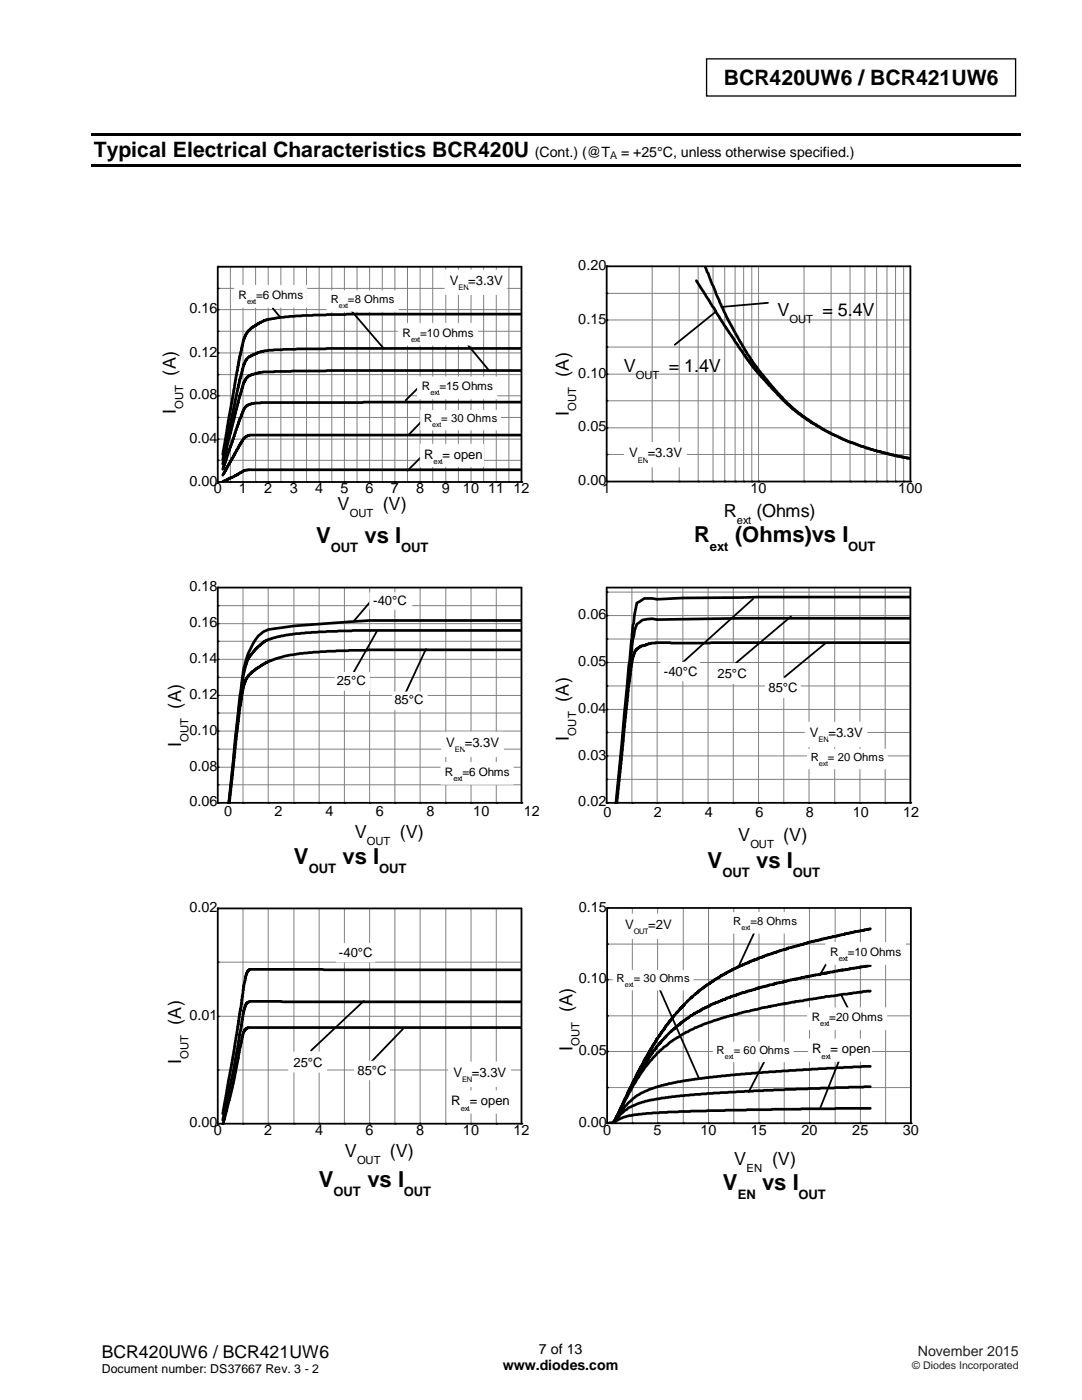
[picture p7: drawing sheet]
<svg xmlns="http://www.w3.org/2000/svg" width="216mm" height="279mm" viewBox="0 0 216 279" stroke-linecap="round" stroke-linejoin="round" font-family="sans-serif">
<path d="M141 11.7h61.7v7.5h-61.7z" fill="none" stroke="#000" stroke-width=".26"/>
<g fill="#000">
<path d="M18.2 26.5h185.5v.6h-185.5z" fill-rule="evenodd"/>
<path d="M18.2 32.7h185.5v.5h-185.5z" fill-rule="evenodd"/>
</g>
<g fill="none" stroke="#808080" stroke-width=".2">
<path d="M43.5 57.6h60.6M46 53.2v43M48.5 53.2v43M51 53.2v43M53.5 53.2v43M56 53.2v43M58.6 53.2v43M61.2 53.2v43M63.7 53.2v43M66.2 53.2v43M68.7 53.2v43M71.2 53.2v43"/>
<path d="M73.8 53.2v43M76.3 53.2v43M78.8 53.2v43M81.3 53.2v43M83.8 53.2v43M86.3 53.2v43M89 53.2v43M91.5 53.2v43M94 53.2v43M96.5 53.2v43M99 53.2v43M101.5 53.2v43"/>
<path d="M121.1 58.5h60.6M130.1 53.1v43M135.5 53.1v43M139.3 53.1v43M142.3 53.1v43M144.6 53.1v43M146.7 53.1v43M148.4 53.1v43M150 53.1v43M151.4 53.1v43M160.4 53.1v43M165.8 53.1v43"/>
<path d="M169.6 53.1v43M172.6 53.1v43M174.9 53.1v43M177 53.1v43M178.7 53.1v43M180.3 53.1v43M43.5 74.8h60.6M43.5 66.1h60.6M43.5 79h60.6M43.5 70.4h60.6M43.5 61.8h60.6M121.1 80h60.6"/>
<path d="M121.1 69.3h60.6M121.1 74.7h60.6M121.1 63.9h60.6M43.5 91.9h60.6M43.5 83.3h60.6M43.5 87.6h60.6M121.1 90.7h60.6M121.1 85.4h60.6M48.5 117.3v42.9M53.5 117.3v42.9M58.6 117.3v42.9M63.7 117.3v42.9"/>
<path d="M68.7 117.3v42.9M73.8 117.3v42.9M78.8 117.3v42.9M83.8 117.3v42.9M89 117.3v42.9M94 117.3v42.9M99 117.3v42.9M121.1 118.2h60.6M126.1 117.3v42.9M131.1 117.3v42.9M136.3 117.3v42.9M141.3 117.3v42.9"/>
<path d="M146.3 117.3v42.9M151.4 117.3v42.9M156.4 117.3v42.9M161.4 117.3v42.9M166.6 117.3v42.9M171.6 117.3v42.9M176.6 117.3v42.9M43.5 135.2h60.6M43.5 128h60.6M43.5 120.9h60.6M43.5 138.8h60.6M43.5 131.6h60.6"/>
<path d="M43.5 124.5h60.6M121.1 136.9h60.6M121.1 127.5h60.6M121.1 132.2h60.6M121.1 122.8h60.6M43.5 156.6h60.6M43.5 149.5h60.6M43.5 142.3h60.6M43.5 153.1h60.6M43.5 145.9h60.6M121.1 155.5h60.6M121.1 146.2h60.6"/>
<path d="M121.1 150.9h60.6M121.1 141.6h60.6M43.5 192h60.6M48.5 181.3v43M53.5 181.3v43M58.6 181.3v43M63.7 181.3v43M68.7 181.3v43M73.8 181.3v43M78.8 181.3v43M83.8 181.3v43M89 181.3v43"/>
<path d="M94 181.3v43M99 181.3v43M121.1 188.4h60.7M121.1 195.5h60.7M126.2 181.2v43M131.2 181.2v43M136.3 181.2v43M141.4 181.2v43M146.4 181.2v43M151.4 181.2v43M156.5 181.2v43M161.5 181.2v43"/>
<path d="M166.6 181.2v43M171.7 181.2v43M176.7 181.2v43M43.5 213.5h60.6M43.5 202.8h60.6M121.1 217.1h60.7M121.1 202.7h60.7M121.1 209.8h60.7"/>
</g>
<g fill="#000">
<circle cx="43.5" cy="57.6" r=".18"/>
<circle cx="43.5" cy="53.2" r=".18"/>
<circle cx="121.1" cy="58.5" r=".18"/>
<circle cx="121.1" cy="53.1" r=".18"/>
<circle cx="43.5" cy="61.8" r=".18"/>
<circle cx="43.5" cy="79" r=".18"/>
<circle cx="43.5" cy="74.8" r=".18"/>
<circle cx="43.5" cy="70.4" r=".18"/>
<circle cx="43.5" cy="66.1" r=".18"/>
<circle cx="121.1" cy="69.3" r=".18"/>
<circle cx="121.1" cy="80" r=".18"/>
<circle cx="121.1" cy="74.7" r=".18"/>
<circle cx="121.1" cy="63.9" r=".18"/>
<circle cx="43.5" cy="87.6" r=".18"/>
<circle cx="43.5" cy="96.2" r=".18"/>
<circle cx="43.5" cy="83.3" r=".18"/>
<circle cx="43.5" cy="91.9" r=".18"/>
<circle cx="46" cy="96.2" r=".18"/>
<circle cx="48.5" cy="96.2" r=".18"/>
<circle cx="51" cy="96.2" r=".18"/>
<circle cx="53.5" cy="96.2" r=".18"/>
<circle cx="56" cy="96.2" r=".18"/>
<circle cx="58.6" cy="96.2" r=".18"/>
<circle cx="61.2" cy="96.2" r=".18"/>
<circle cx="63.7" cy="96.2" r=".18"/>
<circle cx="66.2" cy="96.2" r=".18"/>
<circle cx="68.7" cy="96.2" r=".18"/>
<circle cx="71.2" cy="96.2" r=".18"/>
<circle cx="73.8" cy="96.2" r=".18"/>
<circle cx="76.3" cy="96.2" r=".18"/>
<circle cx="78.8" cy="96.2" r=".18"/>
<circle cx="81.3" cy="96.2" r=".18"/>
<circle cx="83.8" cy="96.2" r=".18"/>
<circle cx="86.3" cy="96.2" r=".18"/>
<circle cx="89" cy="96.2" r=".18"/>
<circle cx="91.5" cy="96.2" r=".18"/>
<circle cx="94" cy="96.2" r=".18"/>
<circle cx="96.5" cy="96.2" r=".18"/>
<circle cx="99" cy="96.2" r=".18"/>
<circle cx="101.5" cy="96.2" r=".18"/>
<circle cx="104.1" cy="96.2" r=".18"/>
<circle cx="121.1" cy="96.1" r=".18"/>
<circle cx="121.1" cy="90.7" r=".18"/>
<circle cx="121.1" cy="85.4" r=".18"/>
<circle cx="130.1" cy="96.1" r=".18"/>
<circle cx="135.5" cy="96.1" r=".18"/>
<circle cx="139.3" cy="96.1" r=".18"/>
<circle cx="142.3" cy="96.1" r=".18"/>
<circle cx="144.6" cy="96.1" r=".18"/>
<circle cx="146.7" cy="96.1" r=".18"/>
<circle cx="148.4" cy="96.1" r=".18"/>
<circle cx="150" cy="96.1" r=".18"/>
<circle cx="151.4" cy="96.1" r=".18"/>
<circle cx="160.4" cy="96.1" r=".18"/>
<circle cx="165.8" cy="96.1" r=".18"/>
<circle cx="169.6" cy="96.1" r=".18"/>
<circle cx="172.6" cy="96.1" r=".18"/>
<circle cx="174.9" cy="96.1" r=".18"/>
<circle cx="177" cy="96.1" r=".18"/>
<circle cx="178.7" cy="96.1" r=".18"/>
<circle cx="180.3" cy="96.1" r=".18"/>
<circle cx="181.7" cy="96.1" r=".18"/>
<circle cx="43.5" cy="117.3" r=".18"/>
<circle cx="121.1" cy="118.2" r=".18"/>
<circle cx="43.5" cy="124.5" r=".18"/>
<circle cx="43.5" cy="135.2" r=".18"/>
<circle cx="43.5" cy="128" r=".18"/>
<circle cx="43.5" cy="138.8" r=".18"/>
<circle cx="43.5" cy="131.6" r=".18"/>
<circle cx="43.5" cy="120.9" r=".18"/>
<circle cx="121.1" cy="122.8" r=".18"/>
<circle cx="121.1" cy="127.5" r=".18"/>
<circle cx="121.1" cy="136.9" r=".18"/>
<circle cx="121.1" cy="132.2" r=".18"/>
<circle cx="43.5" cy="153.1" r=".18"/>
<circle cx="43.5" cy="145.9" r=".18"/>
<circle cx="43.5" cy="142.3" r=".18"/>
<circle cx="43.5" cy="156.6" r=".18"/>
<circle cx="43.5" cy="149.5" r=".18"/>
<circle cx="121.1" cy="155.5" r=".18"/>
<circle cx="121.1" cy="141.6" r=".18"/>
<circle cx="121.1" cy="150.9" r=".18"/>
<circle cx="121.1" cy="146.2" r=".18"/>
<circle cx="43.5" cy="160.2" r=".18"/>
<circle cx="48.5" cy="160.2" r=".18"/>
<circle cx="53.5" cy="160.2" r=".18"/>
<circle cx="58.6" cy="160.2" r=".18"/>
<circle cx="63.7" cy="160.2" r=".18"/>
<circle cx="68.7" cy="160.2" r=".18"/>
<circle cx="73.8" cy="160.2" r=".18"/>
<circle cx="78.8" cy="160.2" r=".18"/>
<circle cx="83.8" cy="160.2" r=".18"/>
<circle cx="89" cy="160.2" r=".18"/>
<circle cx="94" cy="160.2" r=".18"/>
<circle cx="99" cy="160.2" r=".18"/>
<circle cx="104.1" cy="160.2" r=".18"/>
<circle cx="121.1" cy="160.2" r=".18"/>
<circle cx="126.1" cy="160.2" r=".18"/>
<circle cx="131.1" cy="160.2" r=".18"/>
<circle cx="136.3" cy="160.2" r=".18"/>
<circle cx="141.3" cy="160.2" r=".18"/>
<circle cx="146.3" cy="160.2" r=".18"/>
<circle cx="151.4" cy="160.2" r=".18"/>
<circle cx="156.4" cy="160.2" r=".18"/>
<circle cx="161.4" cy="160.2" r=".18"/>
<circle cx="166.6" cy="160.2" r=".18"/>
<circle cx="171.6" cy="160.2" r=".18"/>
<circle cx="176.6" cy="160.2" r=".18"/>
<circle cx="181.7" cy="160.2" r=".18"/>
<circle cx="43.5" cy="192" r=".18"/>
<circle cx="43.5" cy="181.3" r=".18"/>
<circle cx="121.1" cy="195.5" r=".18"/>
<circle cx="121.1" cy="188.4" r=".18"/>
<circle cx="121.1" cy="181.2" r=".18"/>
<circle cx="43.5" cy="202.8" r=".18"/>
<circle cx="43.5" cy="213.5" r=".18"/>
<circle cx="121.1" cy="209.8" r=".18"/>
<circle cx="121.1" cy="202.7" r=".18"/>
<circle cx="121.1" cy="217.1" r=".18"/>
<circle cx="43.5" cy="224.3" r=".18"/>
<circle cx="48.5" cy="224.3" r=".18"/>
<circle cx="53.5" cy="224.3" r=".18"/>
<circle cx="58.6" cy="224.3" r=".18"/>
<circle cx="63.7" cy="224.3" r=".18"/>
<circle cx="68.7" cy="224.3" r=".18"/>
<circle cx="73.8" cy="224.3" r=".18"/>
<circle cx="78.8" cy="224.3" r=".18"/>
<circle cx="83.8" cy="224.3" r=".18"/>
<circle cx="89" cy="224.3" r=".18"/>
<circle cx="94" cy="224.3" r=".18"/>
<circle cx="99" cy="224.3" r=".18"/>
<circle cx="104.1" cy="224.3" r=".18"/>
<circle cx="121.1" cy="224.2" r=".18"/>
<circle cx="126.2" cy="224.2" r=".18"/>
<circle cx="131.2" cy="224.2" r=".18"/>
<circle cx="136.3" cy="224.2" r=".18"/>
<circle cx="141.4" cy="224.2" r=".18"/>
<circle cx="146.4" cy="224.2" r=".18"/>
<circle cx="151.4" cy="224.2" r=".18"/>
<circle cx="156.5" cy="224.2" r=".18"/>
<circle cx="161.5" cy="224.2" r=".18"/>
<circle cx="166.6" cy="224.2" r=".18"/>
<circle cx="171.7" cy="224.2" r=".18"/>
<circle cx="176.7" cy="224.2" r=".18"/>
<circle cx="181.8" cy="224.2" r=".18"/>
</g>
<path d="M43.5 53.2h60.6v43h-60.6zM121.1 53.1h60.6v43h-60.6zM43.5 117.3h60.6v42.9h-60.6zM121.1 117.3h60.6v42.9h-60.6zM43.5 181.3h60.6v43h-60.6zM72.6 199.8l-10.5 9.9M121.1 181.2h60.7v43h-60.7zM80.4 205.3l-7.3 7.6" fill="none" stroke="#000" stroke-width=".36"/>
<g fill="none" stroke="#000" stroke-width=".54">
<path d="M140.7 53.1l3.7 9 4.1 7.5 1.3 2.2 2.2 2.9 3.8 4.4 2 2.1 4.3 3.2 3.7 2.2 2.6 1.1 3.5 1.4 3.2 1 3.6 .9 3 .5-3-.5-4.9-1.3-5.9-2.2-2.6-1.2-3.5-2-3.7-2.7-4.7-4.7-3.1-3.6-5.9-8.4-1.9-3.3-3.6-5.6M104.1 62.7l-38.8 .1-7.6 .3-2.4 .3-2.6 .6-2.5 1.4-1.2 1.3-.5 1.4-.4 2.2-.4 1.5-3.3 18.9M104.1 73.9l-45.9 .1-5.8 .2-1.9 .5-1 .4-.8 1.1-.6 2.2-.3 .7-.2 1.2-.4 .9-2.8 11.4M104.1 69.5l-44.8 .1-5.8 .3-2 .4-2.1 1.1-.8 1.5-.6 2.5-.2 .5-3.4 15.9M104.1 93.8h-54.8h-.5l-1.4 1-3 1.3M104.1 86.8h-53.6a2.06 2.06 0 0 0-2.2 1.2l-3.9 6.8M104.1 80.3h-52l-2.2 .3-.6 .3-.2 .3a1.29 1.29 0 0 0-.6 1l-.5 1.2-.1 .1-3.5 10.2M181.7 119.2h-30.3l-15.1 .1-5.2 .3-1-.2h-1.5l-1.5 .9-.8 4.5-3.4 35.6M104.1 123.8h-30.3l-15.2 1.1-5.1 .7a5.8 5.8 0 0 0-3.5 3.8 22.8 22.8 0 0 0-2 8.6l-2.4 22.4M104.1 125.8l-36.5 .1-8.6 .6-3.7 .6-2.2 .7-1.6 1.3-1.6 1.7-.7 1.3-.6 2.3-1 7.5-1.9 18.5 2.1-18.8 .9-5.1 .4-1 1.1-1.3 2.7-1.9 2.2-.9 2.9-.7 7.3-.7 8.1-.3h30.7M181.7 123.4a1609.7 1609.7 0 0 0-50.6 .3 4.1 4.1 0 0 0-4 .9 28.1 28.1 0 0 0-1.3 7.3l-2.8 28.5M181.7 128.3h-50.8l-1.4 .1-.7 .4-1 .2-.4 .3h-.1l-.7 .8-.4 1.3-.3 1.6-.2 2.3-.3 1.8-1.4 14.6-.9 8.7"/>
<path d="M104.1 193.5h-53.5a1.02 1.02 0 0 0-1.3 .7l-.3 .5-.4 2.2-.5 4-.3 1.5-.9 6.4-2.5 13.5M104.1 199.9h-53.5a1.35 1.35 0 0 0-1.8 1.3l-.3 1.1-.3 2.3-.4 1.9-.2 1.8-1 5.4-2.2 9.8M173.7 185.4l-5.1 .9-.2 .2-1.3 .2-.2 .2h-.6l-2.4 .5-.2 .2-2.4 .5-1 .4-2.9 .6-.6 .4-1.4 .3-.6 .3-1.8 .5-.8 .4-.7 .1-.7 .5-.3-.1v.2h-.6l-.6 .5h-.4l-2.3 1.2-.5 .1v.1l-1.6 .8-.1 .1-.4 .1-.5 .5-.5 .2-.6 .5-.7 .3-.1 .2-.7 .3-2.8 2.3-2.5 2.5-1.4 1.6-.2 .5-.4 .3-.2 .5-.7 .6-.2 .6-.6 .6-.3 .7-.6 .5-.2 .7-1.1 1.6-.3 .7-.2 .1-1 2.1-.3 .3-.5 1.1-.1 .1-.7 1.5-.1 .1-.7 1.5-.2 .1-.3 .8-.2 .7-.4 .6-.4 1.1-.6 1.1v.2l-1 1.8a.8 .8 0 0 1-.9 .7h-.3M173.7 192.7h-.9l-.2 .2-2.9 .4-1.4 .3-.4-.1-.8 .3h-.5l-.3 .2h-.8l-.7 .3-.3-.1-.8 .2-.2 .1h-.8l-.8 .3h-.6l-.1 .2-.3-.1-.9 .2-1 .3-.4-.1-.2 .2-1.1 .1-.5 .3-.3-.1-.3 .3-1.2 .1-.2 .1h-.4l-.1 .2h-.7l-.4 .3-1.6 .3-.2 .1-.2-.1-.7 .4-1.4 .3-.3 .3h-.9l-.4 .3h-.4l-.2 .3-.8 .1-.6 .3h-.4l-.5 .4h-.3l-1 .5h-.4l-.4 .3-.7 .2-.3 .3-1.3 .5-.6 .5-1 .4-.5 .4h-.2l-.6 .6-.3 .1-.9 .8h-.2l-.4 .4h-.1l-1.3 1.1-2 2-1.2 1.3v.4l-.6 .5-.3 .6-.2 .2-.7 1.2-.5 .5-.2 .5-.5 .6-.4 1-.4 .5-.4 .9-.4 .5-1.3 2.7-.5 .8-.3 .9-.4 .4-.3 1.1-.8 1.3a.8 .8 0 0 1-.9 .7h-.3M173.7 197.8l-5.5 .6-1.8 .4-1.6 .1-.4 .1-3.9 .6-.3 .2-1.5 .1-.1 .1-.3-.1-1.4 .4-.2-.1-.2 .2-.2-.1-2.4 .5-.2 .1-.3-.1-.3 .2-1 .1-1 .4-2.9 .5-1 .3-.2 .2h-.6l-.4 .2-.2-.1-3.3 1-2.2 .8-.4 .3-1.2 .4-3.6 2-1.8 1.3a24.3 24.3 0 0 0-6.3 7.2l-1.4 2.4-2.8 5.5a.99 .99 0 0 1-1.3 .7M104.1 205.1h-53.8a1.7 1.7 0 0 0-1.9 1.5l-.3 1.7-.3 1.1-.2 1.7-1 5.1-2.1 8.2M173.7 212.8l-16.2 .8-13.5 1.1-8.7 1.2-3.3 .7-2.4 .8a11.6 11.6 0 0 0-4.6 3.2l-.3 .1-1.6 2.3a1.37 1.37 0 0 1-1.6 1.2M173.7 216.9l-17 .5-14.3 .7-10.4 1-3.2 .7-1 .3a7.4 7.4 0 0 0-4.4 2.9l-.3 .2a1.42 1.42 0 0 1-1.6 1M173.7 221.2l-13.8 .1-18.8 .3-9.4 .4-4.5 .5a9.7 9.7 0 0 0-4.9 1.6l-.8 .1"/>
</g>
<path d="M89.3 217.7h12.6v4.4h-12.6z" fill-rule="evenodd" fill="#fff" stroke="#fff" stroke-width=".2"/>
<g fill="#fff">
<path d="M90 218.1h1.9v3h-1.9z" fill-rule="evenodd"/>
<path d="M91.9 220.3h1.8v1.8h-1.8z" fill-rule="evenodd"/>
<path d="M93.7 218.1h8v3h-8z" fill-rule="evenodd"/>
</g>
<path d="M89.5 212h12.4v4.8h-12.4z" fill-rule="evenodd" fill="#fff" stroke="#fff" stroke-width=".2"/>
<g fill="#fff">
<path d="M90.5 212.5h1.7v2.9h-1.7z" fill-rule="evenodd"/>
<path d="M92.2 214.6h2v1.8h-2z" fill-rule="evenodd"/>
<path d="M94.2 212.5h6.8v2.9h-6.8z" fill-rule="evenodd"/>
</g>
<path d="M70.7 211.8h7v3.7h-7z" fill-rule="evenodd" fill="#fff" stroke="#fff" stroke-width=".2"/>
<path d="M71.3 212h5.9v3h-5.9z" fill-rule="evenodd" fill="#fff"/>
<path d="M57.6 210h7.6v3.9h-7.6z" fill-rule="evenodd" fill="#fff" stroke="#fff" stroke-width=".2"/>
<path d="M58.6 210.5h5.8v2.9h-5.8z" fill-rule="evenodd" fill="#fff"/>
<path d="M67.1 188.3h7.7v3.7h-7.7z" fill-rule="evenodd" fill="#fff" stroke="#fff" stroke-width=".2"/>
<path d="M67.6 188.6h6.8v3h-6.8z" fill-rule="evenodd" fill="#fff"/>
<path d="M124.6 88.3h12.3v4.9h-12.3z" fill-rule="evenodd" fill="#fff" stroke="#fff" stroke-width=".2"/>
<g fill="#fff">
<path d="M125.6 88.8h1.7v3h-1.7z" fill-rule="evenodd"/>
<path d="M127.3 91h1.9v1.8h-1.9z" fill-rule="evenodd"/>
<path d="M129.2 88.8h6.9v3h-6.9z" fill-rule="evenodd"/>
</g>
<path d="M54.4 61.5l1.4 1.6M70 61.9l6.6 7.7M83.6 77.3l-2.7 2.6M90.7 65.6l6.9 8.3M142.9 62.1l-8.3 6.7M153.2 60.4l-9.1 .8M84 91.2l-2.7 2.7M84.2 84l-2.6 2.7" fill="none" stroke="#000" stroke-width=".36"/>
<path d="M83.3 75.3h15.9v4.3h-15.9z" fill-rule="evenodd" fill="#fff" stroke="#fff" stroke-width=".2"/>
<g fill="#fff">
<path d="M84.2 75.7h1.7v2.7h-1.7z" fill-rule="evenodd"/>
<path d="M85.9 77.6h1.8v1.7h-1.8z" fill-rule="evenodd"/>
<path d="M87.7 75.7h10.7v2.7h-10.7z" fill-rule="evenodd"/>
</g>
<path d="M84 81.9h15.9v3.9h-15.9z" fill-rule="evenodd" fill="#fff" stroke="#fff" stroke-width=".2"/>
<g fill="#fff">
<path d="M84.6 82.2h1.7v2.7h-1.7z" fill-rule="evenodd"/>
<path d="M86.3 83.9h1.8v1.7h-1.8z" fill-rule="evenodd"/>
<path d="M88.1 82.2h11.2v2.7h-11.2z" fill-rule="evenodd"/>
</g>
<path d="M83.9 88.7h12.6v4.4h-12.6z" fill-rule="evenodd" fill="#fff" stroke="#fff" stroke-width=".2"/>
<g fill="#fff">
<path d="M84.6 89.1h1.9v2.9h-1.9z" fill-rule="evenodd"/>
<path d="M86.5 91.2h1.8v1.8h-1.8z" fill-rule="evenodd"/>
<path d="M88.3 89.1h8v2.9h-8z" fill-rule="evenodd"/>
</g>
<path d="M79.5 64.5h15.8v4.4h-15.8z" fill-rule="evenodd" fill="#fff" stroke="#fff" stroke-width=".2"/>
<g fill="#fff">
<path d="M80.3 64.9h1.7v2.8h-1.7z" fill-rule="evenodd"/>
<path d="M82 66.8h1.8v1.7h-1.8z" fill-rule="evenodd"/>
<path d="M83.8 64.9h10.7v2.8h-10.7z" fill-rule="evenodd"/>
</g>
<path d="M65.3 58.1h14.2v4h-14.2z" fill-rule="evenodd" fill="#fff" stroke="#fff" stroke-width=".2"/>
<g fill="#fff">
<path d="M66 58.5h1.6v2.7h-1.6z" fill-rule="evenodd"/>
<path d="M67.6 60.2h1.8v1.6h-1.8z" fill-rule="evenodd"/>
<path d="M69.4 58.5h9.4v2.7h-9.4z" fill-rule="evenodd"/>
</g>
<path d="M46.8 57h14.4v4.3h-14.4z" fill-rule="evenodd" fill="#fff" stroke="#fff" stroke-width=".2"/>
<g fill="#fff">
<path d="M47.6 57.4h1.7v2.8h-1.7z" fill-rule="evenodd"/>
<path d="M49.3 59.3h1.8v1.7h-1.8z" fill-rule="evenodd"/>
<path d="M51.1 57.4h9.4v2.8h-9.4z" fill-rule="evenodd"/>
</g>
<path d="M88.8 53.9h12.3v4.9h-12.3z" fill-rule="evenodd" fill="#fff" stroke="#fff" stroke-width=".2"/>
<g fill="#fff">
<path d="M89.8 54.4h1.7v3h-1.7z" fill-rule="evenodd"/>
<path d="M91.5 56.6h1.9v1.8h-1.9z" fill-rule="evenodd"/>
<path d="M93.4 54.4h6.9v3h-6.9z" fill-rule="evenodd"/>
</g>
<path d="M74.4 119.5l-3.7 4.3M75.2 126l-4.6 8.1M85 129.5l-4.2 9.1" fill="none" stroke="#000" stroke-width=".36"/>
<path d="M88 152.2h14.4v4.3h-14.4z" fill-rule="evenodd" fill="#fff" stroke="#fff" stroke-width=".2"/>
<g fill="#fff">
<path d="M88.8 152.6h1.7v2.8h-1.7z" fill-rule="evenodd"/>
<path d="M90.5 154.5h1.8v1.7h-1.8z" fill-rule="evenodd"/>
<path d="M92.3 152.6h9.4v2.8h-9.4z" fill-rule="evenodd"/>
</g>
<path d="M88.1 146.1h12.3v4.9h-12.3z" fill-rule="evenodd" fill="#fff" stroke="#fff" stroke-width=".2"/>
<g fill="#fff">
<path d="M89 146.6h1.8v3h-1.8z" fill-rule="evenodd"/>
<path d="M90.7 148.8h2v1.8h-2z" fill-rule="evenodd"/>
<path d="M92.7 146.6h6.9v3h-6.9z" fill-rule="evenodd"/>
</g>
<path d="M66.9 134.2h6.8v3.6h-6.8z" fill-rule="evenodd" fill="#fff" stroke="#fff" stroke-width=".2"/>
<path d="M67.2 134.3h5.8v3h-5.8z" fill-rule="evenodd" fill="#fff"/>
<path d="M78.4 138.1h6.8v3.5h-6.8z" fill-rule="evenodd" fill="#fff" stroke="#fff" stroke-width=".2"/>
<path d="M78.7 138.2h5.8v2.9h-5.8z" fill-rule="evenodd" fill="#fff"/>
<path d="M73.8 118.3h8.4v3.2h-8.4z" fill-rule="evenodd" fill="#fff" stroke="#fff" stroke-width=".2"/>
<path d="M74.5 118.3h6.7v3h-6.7z" fill-rule="evenodd" fill="#fff"/>
<path d="M150.3 119.5l-15.5 14M157.8 123l-10.9 9.3M164.8 128.3l-8.2 6.8" fill="none" stroke="#000" stroke-width=".36"/>
<path d="M161.1 149.6h15.9v3.8h-15.9z" fill-rule="evenodd" fill="#fff" stroke="#fff" stroke-width=".2"/>
<g fill="#fff">
<path d="M161.8 149.9h1.6v2.7h-1.6z" fill-rule="evenodd"/>
<path d="M163.4 151.6h1.8v1.6h-1.8z" fill-rule="evenodd"/>
<path d="M165.2 149.9h11.2v2.7h-11.2z" fill-rule="evenodd"/>
</g>
<path d="M160.7 144.1h12.3v4.9h-12.3z" fill-rule="evenodd" fill="#fff" stroke="#fff" stroke-width=".2"/>
<g fill="#fff">
<path d="M161.6 144.6h1.7v3h-1.7z" fill-rule="evenodd"/>
<path d="M163.3 146.8h2v1.8h-2z" fill-rule="evenodd"/>
<path d="M165.3 144.6h6.8v3h-6.8z" fill-rule="evenodd"/>
</g>
<path d="M152.8 135.5h6.9v3.7h-6.9z" fill-rule="evenodd" fill="#fff" stroke="#fff" stroke-width=".2"/>
<path d="M153.3 135.7h5.9v3h-5.9z" fill-rule="evenodd" fill="#fff"/>
<path d="M142.2 132.4h7.6v4h-7.6z" fill-rule="evenodd" fill="#fff" stroke="#fff" stroke-width=".2"/>
<path d="M143.2 132.9h5.8v3h-5.8z" fill-rule="evenodd" fill="#fff"/>
<path d="M131.9 132.2h7.7v3.7h-7.7z" fill-rule="evenodd" fill="#fff" stroke="#fff" stroke-width=".2"/>
<path d="M132.5 132.5h6.7v3h-6.7z" fill-rule="evenodd" fill="#fff"/>
<path d="M131.7 197.5l7.8 17.8M151.5 183.9l-4.2 9.1M166.3 189.9l-2.6 4.5M167.8 198.5l1.9 3.7M154.4 208.1l-5 9.9M168.1 210l-4.4 11.1" fill="none" stroke="#000" stroke-width=".36"/>
<path d="M123.9 182.4h10.9v4.9h-10.9z" fill-rule="evenodd" fill="#fff" stroke="#fff" stroke-width=".2"/>
<g fill="#fff">
<path d="M124.7 182.9h1.7v3h-1.7z" fill-rule="evenodd"/>
<path d="M126.5 185.1h2.8v1.8h-2.8z" fill-rule="evenodd"/>
<path d="M129.3 182.9h4.7v3h-4.7z" fill-rule="evenodd"/>
</g>
<path d="M142.3 208h15.9v3.9h-15.9z" fill-rule="evenodd" fill="#fff" stroke="#fff" stroke-width=".2"/>
<g fill="#fff">
<path d="M143 208.3h1.6v2.7h-1.6z" fill-rule="evenodd"/>
<path d="M144.6 210h1.8v1.6h-1.8z" fill-rule="evenodd"/>
<path d="M146.4 208.3h11.3v2.7h-11.3z" fill-rule="evenodd"/>
</g>
<path d="M161.3 207.4h12.6v4.4h-12.6z" fill-rule="evenodd" fill="#fff" stroke="#fff" stroke-width=".2"/>
<g fill="#fff">
<path d="M162.1 207.8h1.8v2.9h-1.8z" fill-rule="evenodd"/>
<path d="M163.9 209.9h1.8v1.8h-1.8z" fill-rule="evenodd"/>
<path d="M165.7 207.8h8.1v2.9h-8.1z" fill-rule="evenodd"/>
</g>
<path d="M122.4 193.7h15.9v3.9h-15.9z" fill-rule="evenodd" fill="#fff" stroke="#fff" stroke-width=".2"/>
<g fill="#fff">
<path d="M123 194h1.7v2.7h-1.7z" fill-rule="evenodd"/>
<path d="M124.7 195.7h1.7v1.6h-1.7z" fill-rule="evenodd"/>
<path d="M126.5 194h11.2v2.7h-11.2z" fill-rule="evenodd"/>
</g>
<path d="M161.1 201.2h15.8v4.3h-15.8z" fill-rule="evenodd" fill="#fff" stroke="#fff" stroke-width=".2"/>
<g fill="#fff">
<path d="M162 201.6h1.7v2.8h-1.7z" fill-rule="evenodd"/>
<path d="M163.7 203.5h1.8v1.7h-1.8z" fill-rule="evenodd"/>
<path d="M165.5 201.6h10.7v2.8h-10.7z" fill-rule="evenodd"/>
</g>
<path d="M145.6 182.2h14.2v4h-14.2z" fill-rule="evenodd" fill="#fff" stroke="#fff" stroke-width=".2"/>
<g fill="#fff">
<path d="M146.3 182.6h1.6v2.7h-1.6z" fill-rule="evenodd"/>
<path d="M147.9 184.3h1.8v1.6h-1.8z" fill-rule="evenodd"/>
<path d="M149.7 182.6h9.4v2.7h-9.4z" fill-rule="evenodd"/>
</g>
<path d="M164.8 188.1h15.8v4.3h-15.8z" fill-rule="evenodd" fill="#fff" stroke="#fff" stroke-width=".2"/>
<g fill="#fff">
<path d="M165.7 188.5h1.7v2.8h-1.7z" fill-rule="evenodd"/>
<path d="M167.4 190.4h1.8v1.7h-1.8z" fill-rule="evenodd"/>
<path d="M169.2 188.5h10.7v2.8h-10.7z" fill-rule="evenodd"/>
</g>
<g font-size="4.4">
<text x="63.1" y="108.3">V</text>
<text x="72.8" y="108.3">vs I</text>
<text x="138.5" y="108.3">R</text>
<text x="146.7" y="108.3">(Ohms)vs I</text>
<text x="58.6" y="172.4">V</text>
<text x="68.4" y="172.4">vs I</text>
<text x="141.2" y="173.3">V</text>
<text x="150.9" y="173.3">vs I</text>
<text x="63.6" y="236.9">V</text>
<text x="73.3" y="236.9">vs I</text>
<text x="144.3" y="237.4">V</text>
<text x="152.1" y="237.4">vs I</text>
</g>
<g font-size="4.2">
<text x="144.4" y="17.1">BCR420UW6 / BCR421UW6</text>
<text x="18.7" y="31.4">Typical Electrical Characteristics BCR420U</text>
</g>
<g font-size="3.6">
<text x="155.1" y="63">V</text>
<text x="164.1" y="63">= 5.4V</text>
<text x="35.1" y="74.9" transform="rotate(-90 35.1 74.9)">(A)</text>
<text x="113.5" y="75.2" transform="rotate(-90 113.5 75.2)">(A)</text>
<text x="124.5" y="74.2">V</text>
<text x="133.5" y="74.2">= 1.4V</text>
<text x="35.1" y="82.7" transform="rotate(-90 35.1 82.7)">I</text>
<text x="113.5" y="83" transform="rotate(-90 113.5 83)">I</text>
<text x="67.4" y="101.7">V</text>
<text x="76.4" y="101.7">(V)</text>
<text x="144.4" y="103.2">R</text>
<text x="150.9" y="103.2">(Ohms)</text>
<text x="36.2" y="141.4" transform="rotate(-90 36.2 141.4)">(A)</text>
<text x="113.5" y="140.1" transform="rotate(-90 113.5 140.1)">(A)</text>
<text x="36.2" y="149.1" transform="rotate(-90 36.2 149.1)">I</text>
<text x="113.5" y="147.8" transform="rotate(-90 113.5 147.8)">I</text>
<text x="70.8" y="167.2">V</text>
<text x="79.8" y="167.2">(V)</text>
<text x="147.3" y="167.9">V</text>
<text x="156.3" y="167.9">(V)</text>
<text x="114.2" y="202" transform="rotate(-90 114.2 202)">(A)</text>
<text x="36.2" y="204.5" transform="rotate(-90 36.2 204.5)">(A)</text>
<text x="114.2" y="209.8" transform="rotate(-90 114.2 209.8)">I</text>
<text x="36.2" y="212.3" transform="rotate(-90 36.2 212.3)">I</text>
<text x="68.8" y="230.8">V</text>
<text x="77.8" y="230.8">(V)</text>
<text x="146.5" y="232.5">V</text>
<text x="154.1" y="232.5">(V)</text>
</g>
<text font-size="3.5" x="20.3" y="270.9">BCR420UW6 / BCR421UW6</text>
<g font-size="2.9">
<text x="115.4" y="53.9">0.20</text>
<text x="37.8" y="62.5">0.16</text>
<text x="115.4" y="64.6">0.15</text>
<text x="37.8" y="71.2">0.12</text>
<text x="115.4" y="75.4">0.10</text>
<text x="37.8" y="79.7">0.08</text>
<text x="37.8" y="88.4">0.04</text>
<text x="115.4" y="86.1">0.05</text>
<text x="37.8" y="96.9">0.00</text>
<text x="42.6" y="98.4">0</text>
<text x="47.7" y="98.4">1</text>
<text x="52.7" y="98.4">2</text>
<text x="57.8" y="98.4">3</text>
<text x="62.9" y="98.4">4</text>
<text x="67.9" y="98.4">5</text>
<text x="72.9" y="98.4">6</text>
<text x="78" y="98.4">7</text>
<text x="83" y="98.4">8</text>
<text x="88.1" y="98.4">9</text>
<text x="92.4" y="98.4">10</text>
<text x="97.4" y="98.4">11</text>
<text x="102.4" y="98.4">12</text>
<text x="115.4" y="96.8">0.00</text>
<text x="120.2" y="98.4">1</text>
<text x="149.7" y="98.4">10</text>
<text x="179.2" y="98.4">100</text>
<text x="37.8" y="118">0.18</text>
<text x="37.8" y="125.2">0.16</text>
<text x="115.4" y="123.6">0.06</text>
<text x="37.8" y="132.3">0.14</text>
<text x="115.4" y="132.9">0.05</text>
<text x="37.8" y="139.5">0.12</text>
<text x="115.4" y="142.3">0.04</text>
<text x="37.8" y="146.6">0.10</text>
<text x="37.8" y="153.8">0.08</text>
<text x="115.4" y="151.6">0.03</text>
<text x="37.8" y="160.9">0.06</text>
<text x="115.4" y="160.9">0.02</text>
<text x="44.7" y="162.9">0</text>
<text x="54.8" y="162.9">2</text>
<text x="64.9" y="162.9">4</text>
<text x="75" y="162.9">6</text>
<text x="85.1" y="162.9">8</text>
<text x="94.4" y="162.9">10</text>
<text x="104.5" y="162.9">12</text>
<text x="120.4" y="163.1">0</text>
<text x="130.5" y="163.1">2</text>
<text x="140.7" y="163.1">4</text>
<text x="150.7" y="163.1">6</text>
<text x="160.8" y="163.1">8</text>
<text x="170.2" y="163.1">10</text>
<text x="180.2" y="163.1">12</text>
<text x="37.8" y="182">0.02</text>
<text x="115.5" y="181.9">0.15</text>
<text x="115.5" y="196.2">0.10</text>
<text x="37.8" y="203.5">0.01</text>
<text x="115.5" y="210.6">0.05</text>
<text x="37.8" y="225">0.00</text>
<text x="42.6" y="226.5">0</text>
<text x="52.7" y="226.5">2</text>
<text x="62.9" y="226.5">4</text>
<text x="72.9" y="226.5">6</text>
<text x="83" y="226.5">8</text>
<text x="92.4" y="226.5">10</text>
<text x="102.4" y="226.5">12</text>
<text x="115.5" y="224.9">0.00</text>
<text x="120.3" y="226.4">0</text>
<text x="130.4" y="226.4">5</text>
<text x="139.8" y="226.4">10</text>
<text x="149.8" y="226.4">15</text>
<text x="159.9" y="226.4">20</text>
<text x="170.1" y="226.4">25</text>
<text x="180.1" y="226.4">30</text>
</g>
<g font-size="2.8">
<text x="106.7" y="31.4">(Cont.) (@T</text>
<text x="123.9" y="31.4">= +25°C, unless otherwise specified.)</text>
<text x="100.3" y="273.5">www.diodes.com</text>
<text x="107.5" y="270.2">7 of 13</text>
</g>
<text font-size="2.8" fill="#231f20" x="183.2" y="270.6">November 2015</text>
<g font-size="2.6">
<text x="89.8" y="56.8">V</text>
<text x="93.4" y="56.8">=3.3V</text>
<text x="84.6" y="91.5">R</text>
<text x="88.3" y="91.5">= open</text>
<text x="125.6" y="91.2">V</text>
<text x="129.2" y="91.2">=3.3V</text>
<text x="66" y="110.2">OUT</text>
<text x="80.1" y="110.2">OUT</text>
<text x="141.6" y="110.1">ext</text>
<text x="169.3" y="110.1">OUT</text>
<text x="74.5" y="120.8">-40°C</text>
<text x="67.2" y="136.7">25°C</text>
<text x="132.5" y="134.9">-40°C</text>
<text x="143.2" y="135.4">25°C</text>
<text x="78.7" y="140.6">85°C</text>
<text x="153.3" y="138.2">85°C</text>
<text x="89" y="149.1">V</text>
<text x="92.7" y="149.1">=3.3V</text>
<text x="161.6" y="147.1">V</text>
<text x="165.3" y="147.1">=3.3V</text>
<text x="61.6" y="174.2">OUT</text>
<text x="75.6" y="174.2">OUT</text>
<text x="144.2" y="175.1">OUT</text>
<text x="158.2" y="175.1">OUT</text>
<text x="124.7" y="185.4">V</text>
<text x="129.3" y="185.4">=2V</text>
<text x="67.6" y="191">-40°C</text>
<text x="58.6" y="212.9">25°C</text>
<text x="71.3" y="214.4">85°C</text>
<text x="90.5" y="214.9">V</text>
<text x="94.2" y="214.9">=3.3V</text>
<text x="162.1" y="210.2">R</text>
<text x="165.7" y="210.2">= open</text>
<text x="90" y="220.6">R</text>
<text x="93.7" y="220.6">= open</text>
<text x="66.6" y="238.7">OUT</text>
<text x="80.6" y="238.7">OUT</text>
<text x="147.2" y="239.2">EN</text>
<text x="159.4" y="239.2">OUT</text>
</g>
<text font-size="2.5" x="20.3" y="274">Document number: DS37667 Rev. 3 - 2</text>
<g font-size="2.3">
<text x="47.6" y="59.6">R</text>
<text x="51.1" y="59.6">=6 Ohms</text>
<text x="80.3" y="67.2">R</text>
<text x="83.8" y="67.2">=10 Ohms</text>
<text x="84.2" y="77.9">R</text>
<text x="87.7" y="77.9">=15 Ohms</text>
<text x="88.8" y="154.8">R</text>
<text x="92.3" y="154.8">=6 Ohms</text>
<text x="165.7" y="190.8">R</text>
<text x="169.2" y="190.8">=10 Ohms</text>
<text x="162" y="203.8">R</text>
<text x="165.5" y="203.8">=20 Ohms</text>
</g>
<g font-size="2.2">
<text x="66" y="60.5">R</text>
<text x="69.4" y="60.5">=8 Ohms</text>
<text x="157.6" y="64.5">OUT</text>
<text x="126.9" y="75.7">OUT</text>
<text x="36.5" y="81.7" transform="rotate(-90 36.5 81.7)">OUT</text>
<text x="114.9" y="82" transform="rotate(-90 114.9 82)">OUT</text>
<text x="84.6" y="84.3">R</text>
<text x="88.1" y="84.3">= 30 Ohms</text>
<text x="69.8" y="103.1">OUT</text>
<text x="147" y="104.7">ext</text>
<text x="37.6" y="148.2" transform="rotate(-90 37.6 148.2)">OUT</text>
<text x="114.9" y="146.8" transform="rotate(-90 114.9 146.8)">OUT</text>
<text x="161.8" y="151.9">R</text>
<text x="165.2" y="151.9">= 20 Ohms</text>
<text x="73.2" y="168.6">OUT</text>
<text x="149.7" y="169.3">OUT</text>
<text x="146.3" y="184.6">R</text>
<text x="149.7" y="184.6">=8 Ohms</text>
<text x="123" y="196.1">R</text>
<text x="126.5" y="196.1">= 30 Ohms</text>
<text x="115.7" y="208.8" transform="rotate(-90 115.7 208.8)">OUT</text>
<text x="37.6" y="211.3" transform="rotate(-90 37.6 211.3)">OUT</text>
<text x="143" y="210.4">R</text>
<text x="146.4" y="210.4">= 60 Ohms</text>
<text x="71.2" y="232.3">OUT</text>
<text x="148.9" y="233.9">EN</text>
</g>
<text font-size="2.1" x="121.7" y="31.7">A</text>
<text font-size="2.1" fill="#231f20" x="182" y="273.2">© Diodes Incorporated</text>
<g font-size="1.5">
<text x="91.5" y="57.9">EN</text>
<text x="49.3" y="60.6">ext</text>
<text x="82" y="68.2">ext</text>
<text x="85.9" y="78.9">ext</text>
<text x="86.5" y="92.6">ext</text>
<text x="127.3" y="92.3">EN</text>
<text x="163.3" y="148.2">EN</text>
<text x="90.5" y="155.8">ext</text>
<text x="90.7" y="150.1">EN</text>
<text x="126.5" y="186.4">OUT</text>
<text x="167.4" y="191.7">ext</text>
<text x="163.7" y="204.8">ext</text>
<text x="92.2" y="216">EN</text>
<text x="163.9" y="211.3">ext</text>
<text x="91.9" y="221.6">ext</text>
</g>
<g font-size="1.4">
<text x="67.6" y="61.5">ext</text>
<text x="86.3" y="85.3">ext</text>
<text x="163.4" y="152.9">ext</text>
<text x="147.9" y="185.6">ext</text>
<text x="124.7" y="197.1">ext</text>
<text x="144.6" y="211.4">ext</text>
</g>
</svg>
